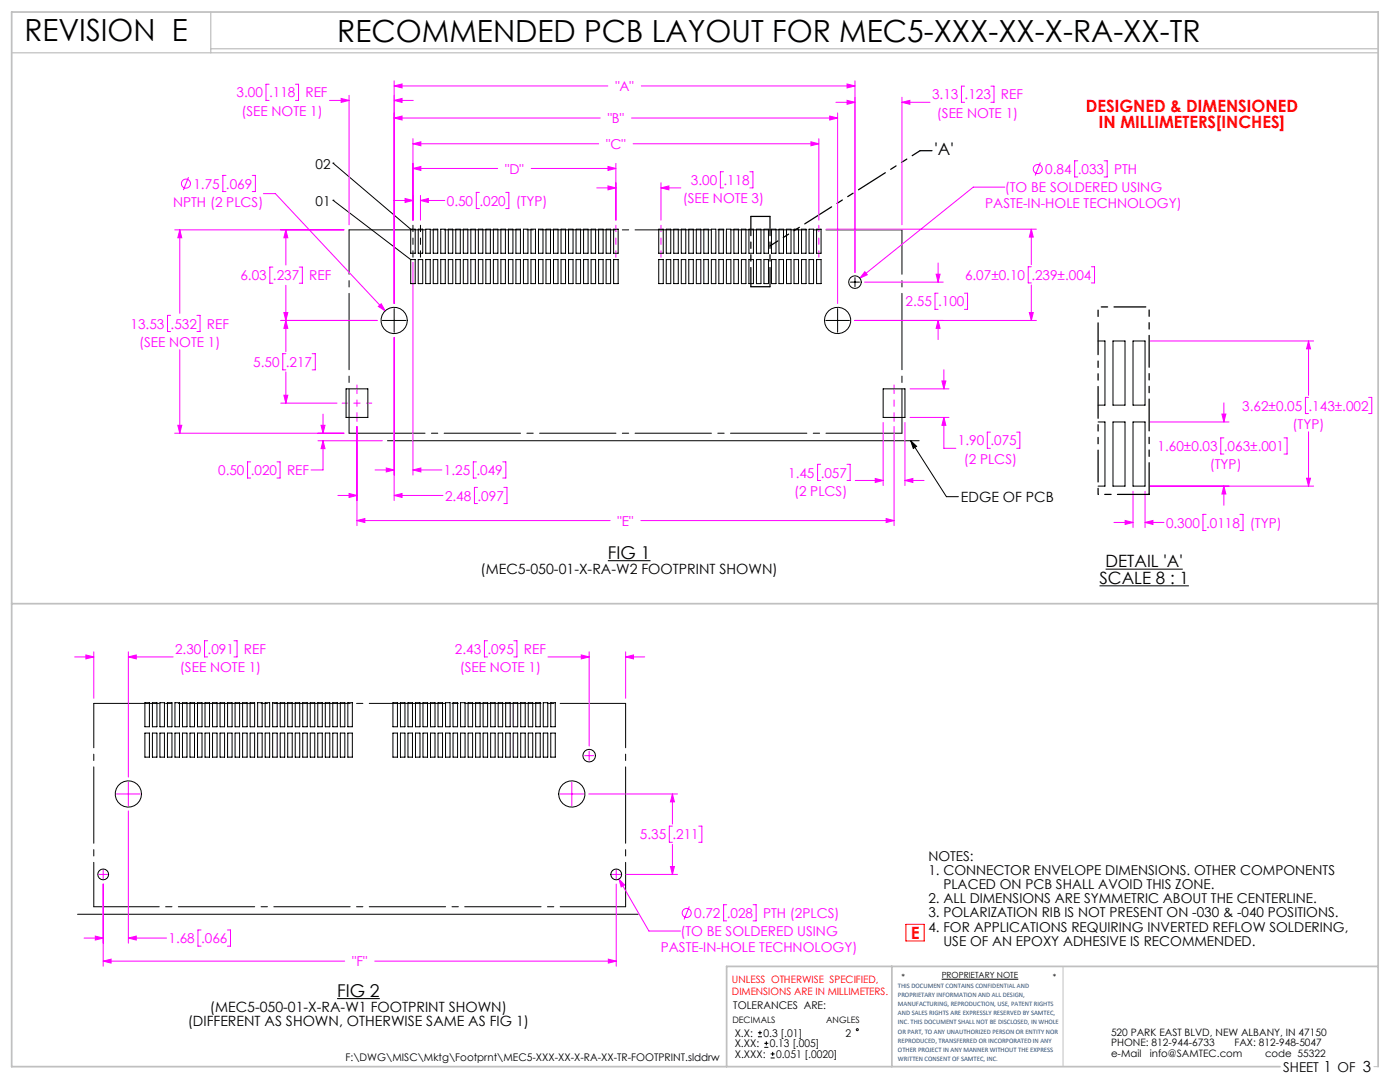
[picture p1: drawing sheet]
<svg xmlns="http://www.w3.org/2000/svg" width="279mm" height="216mm" viewBox="0 0 279 216" stroke-linecap="round" stroke-linejoin="round" font-family="sans-serif">
<g fill="none" stroke="#000" stroke-width=".2">
<path d="M66.5 40h.1M66.5 32.5h.1M66.5 40l15.5 11.8M66.5 32.5l15.5 13.2M169.7 56.3h1.8M170.6 55.4v1.8M76.3 63.9h4.7M78.7 61.6v4.7M164.8 63.9h4.7M167.2 61.6v4.7M77.3 87.9h106.1M181.8 87.9l1.1 1.2-.6 .4z"/>
<path d="M181.8 87.9l7.1 11.2h2.4M219.4 116.9h17.9M220.6 113.6h15.4M15.5 182.4h111.9M187.9 195.4h15.3"/>
</g>
<path d="M212.2 192.8v20M274.2 212.8h.8" fill="none" stroke="#c0c0c0" stroke-width=".2"/>
<path d="M2.3 10.5h272.7M42.1 2.4v8.1M42.1 9.7h232.9" fill="none" stroke="#c0c0c0" stroke-width=".25"/>
<path d="M2.3 120.5h272.7M178 192.8v20M275 192.8h-130v20M255.5 212.8h-253.2v-210.4h272.7v210.4" fill="none" stroke="#c0c0c0" stroke-width=".35"/>
<g fill="none" stroke="#f0f" stroke-width=".2">
<path d="M53.7 16.8h-.6v3.2h.6M59 16.8h.6v3.2h-.6M68.1 19.6l1.6 .4-1.6 .4zM69.7 19v25.9M78.7 17.2l1.5-.4v.7zM78.7 16.1v44.5M78.7 17.2h42.6M128 17.2h42.6M169.1 16.8l1.5 .4-1.5 .3zM170.6 16.1v38.3M180 19.4v25.5M192.5 17.2h-.6v3.2h.6"/>
<path d="M197.8 17.2h.6v3.2h-.6M37.6 35.4l-1 2.5M45.1 35h-.6v3.2h.6M50.3 35h.7v3.2h-.7M52.6 38.6h2.4l21.9 23.4M65.8 20h3.9M78.7 23.6l1.5-.4v.7zM78.7 23.6h41.1M78.7 20h3.8M78.7 20l1.5-.4v.8zM80.8 39.6l1.6 .4-1.6 .4zM82.4 33.6l1.6-.4v.8z"/>
<path d="M82.4 28.7l1.6-.4v.8zM82.4 27.7v16.2M82.4 33.6h16.9M82.4 28.7h37.1M83.9 39v4.9M95.7 38.4h-.6v3.2h.6M100.9 38.4h.6v3.2h-.6M106 33.6h16.9M119.1 37.5h3.8M121.3 33.2l1.6 .4-1.6 .4zM121.3 37.1l1.6 .4-1.6 .4zM122.9 32.6v11.3"/>
<path d="M126 23.6h41.2M126.4 28.7h37M131.9 37.5l1.6-.4v.8zM131.9 37.5h4M131.9 36.5v7.4M144.4 34.3h-.6v3.2h.6M149.6 34.3h.7v3.2h-.7M161.8 28.3l1.6 .4-1.6 .4zM163.4 27.7v16.2M165.6 23.2l1.6 .4-1.6 .3zM166.8 20.4h3.8M167.2 22.5v38.1"/>
<path d="M169.1 20l1.5 .4-1.5 .4zM180 20.4l1.6-.4v.8zM180 20.4h5.6M200.5 37.3h-6.3l-22.6 18.2M207.6 32.4l-1 2.6M215.1 32.1h-.6v3.2h.6M220.3 32.1h.7v3.2h-.7M34.9 45.9h33.7M35.9 45.9v16.6M35.9 45.9l.4 1.5h-.8zM54.5 53.3h-.7v3.2h.7M57 45.9v7"/>
<path d="M57 56.9v13.3M57 45.9l.4 1.5h-.7zM59.7 53.3h.6v3.2h-.6M78.6 40h3.8M82.4 52.3v42.5M83.9 40l1.6-.4v.8zM83.9 40h4.9M164.9 45.7h41.9M172.5 56.3h15.7M172.6 54.2l.5 .6-1.5 .7zM186.8 54.7h.8l-.4 1.6zM187.2 58.5h-.6v3.2h.6"/>
<path d="M187.2 52.5v3.8M192.5 58.5h.6v3.2h-.6M205.8 45.7l.4 1.6h-.8zM205.8 53.2h-.6v3.3h.6M205.8 45.7v7.1M205.8 56.9v7M217.8 53.2h.6v3.3h-.6M34.1 62.9h-.7v3.3h.7M35.9 69.8v16.6M39.3 62.9h.6v3.3h-.6M56.7 78.9h.7l-.4 1.5zM56.7 62.4h.7l-.4 1.5z"/>
<path d="M57 63.9l.4 1.6h-.7zM57 74.2v6.2M57 70.6h-.6v3.2h.6M62.3 70.6h.6v3.2h-.6M75.3 63.9h-19.3M75.5 61.1l.6-.5 .8 1.4zM78.7 67.3v32.6M170.5 63.9h36.3M181.6 77.6h7.8M187.2 63.9l.4 1.6h-.8zM187.2 63.9v3.9M188 76h.8l-.4 1.6z"/>
<path d="M188.4 73.8v3.8M205.4 62.4h.8l-.4 1.5zM229.5 68h32.7M261.1 68l.4 1.6h-.7zM261.1 79.3h-.6v3.2h.6M261.1 68v10.9M273.1 79.3h.7v3.2h-.7M34.9 86.4h33.7M35.5 84.9h.8l-.4 1.5zM50 92.2h-.6v3.2h.6M55.3 92.2h.6v3.2h-.6M56 80.4h11.3"/>
<path d="M63.5 87.9h12.8M64.1 84.9h.8l-.4 1.5zM64.5 87.9v5.9h-2.4M64.5 82.6v3.8M64.5 87.9l.4 1.6h-.8zM67.4 98.9h3.8M69.7 98.5l1.5 .4-1.5 .4zM71.2 85.1v19.8M74.9 93.8h3.8M77.1 93.4l1.6 .4-1.6 .4zM78.7 98.9l1.5-.4v.8zM78.7 98.9h9.7"/>
<path d="M82.4 93.8l1.6-.4v.8zM82.4 93.8h5.8M95.1 92.2h-.6v3.2h.6M95.3 97.3h-.6v3.2h.6M100.3 92.2h.7v3.2h-.7M100.6 97.3h.6v3.2h-.6M163.8 92.6h-.6v3.3h.6M169 92.6h.7v3.3h-.7M170.7 95.9h5.6M174.7 95.5l1.6 .4-1.6 .4zM176.3 84.3v12.6M178.4 85.1v19.8"/>
<path d="M180.6 95.9l1.6-.4v.8zM180.6 95.9h3.8M180.6 84.3v12.6M181.6 83.3h7.8M188.4 83.3l.4 1.6h-.8zM188.4 83.3v6.2h2.4M197.7 86.2h-.7v3.3h.7M202.9 86.2h.6v3.3h-.6M226.1 98v7.3M228.5 98v7.3M229.5 97h32.7M229.5 84.2h15.8"/>
<path d="M243.9 82.6h.7l-.3 1.6zM244.3 97l.3 1.6h-.7zM244.3 87.4h-.7v3.2h.7M244.3 80.4v3.8M244.3 97v3.8M256.2 87.4h.7v3.2h-.7M260.8 95.4h.7l-.4 1.6zM261.1 86.2v10.8M71.2 103.9l1.6-.4v.8zM71.2 103.9h50.6M127.9 103.9h50.5M176.9 103.5l1.5 .4-1.5 .4z"/>
<path d="M222.3 104.2h3.8M224.5 103.9l1.6 .3-1.6 .4zM228.5 104.2l1.6-.3v.7zM228.5 104.2h3.8M240.7 102.6h-.6v3.3h.6M247.5 102.6h.6v3.3h-.6M14.9 131.1h3.8M17.1 130.7l1.6 .4-1.6 .4zM18.7 130.1v9.2M25.6 130.1v25M25.6 131.1h8.9M25.6 131.1l1.6-.4v.8z"/>
<path d="M41.4 127.9h-.6v3.2h.6M46.7 127.9h.6v3.2h-.6M97.3 127.9h-.6v3.2h.6M102.5 127.9h.7v3.2h-.7M109.4 131.1h8.2M116 130.7l1.6 .4-1.6 .4zM117.6 130.1v18.8M124.9 131.1h3.8M124.9 130.1v9.2M124.9 131.1l1.5-.4v.8zM23.3 158.4h4.7M25.6 156.1v4.7"/>
<path d="M111.8 158.4h4.7M114.1 156.1v4.7M116.7 150.8h1.8M117.5 158.4h17.7M117.6 149.9v1.8M134.2 158.4l.4 1.6h-.8zM134.2 158.4v6M19.7 174.5h1.8M20.6 176.4v16.4M20.6 173.6v1.8M25.6 161.8v26.4M122.1 174.5h1.8"/>
<path d="M123 173.6v1.8M123 176.4v16.4M123.5 175.4l1.2 1.2-.7 .4zM123.5 175.4l6 10.4h6.3M124.9 174.5h10.3M133.8 172.9h.8l-.4 1.6zM134.2 164.8h-.6v3.3h.6M134.2 168.5v6M139.5 164.8h.6v3.3h-.6M16.8 187.2h3.8M19 186.8l1.6 .4-1.6 .4zM20.6 191.8l1.6-.4v.8z"/>
<path d="M20.6 191.8h48.2M25.6 187.2l1.6-.4v.8zM25.6 187.2h7.6M40.1 185.6h-.6v3.2h.6M45.4 185.6h.6v3.2h-.6M74.8 191.8h48.2M121.4 191.4l1.6 .4-1.6 .4zM137.6 180.9l-1.1 2.6M145 180.5h-.6v3.3h.6M150.3 180.5h.6v3.3h-.6"/>
<circle cx="37.1" cy="36.6" r=".9"/>
<circle cx="207.1" cy="33.7" r=".9"/>
<circle cx="137" cy="182.2" r=".9"/>
</g>
<path d="M121.3 111.9h8.5M67.3 199.3h8.5" fill="none" stroke="#000" stroke-width=".21"/>
<path d="M82.4 51.3v-6.4M83.9 51.3v-6.4" fill="none" stroke="#000" stroke-width=".2" stroke-dasharray="15.2 1.3 1.3 1.3" stroke-dashoffset="14"/>
<path d="M149.8 43.2v14M153.7 43.2v14" fill="none" stroke="#000" stroke-width=".25" stroke-dasharray="6.3 1.3 1.3 1.3 1.3 1.3" stroke-dashoffset="2.5"/>
<path d="M186 30.1h-2.4M149.8 57.2h3.9M149.8 43.2h3.9" fill="none" stroke="#000" stroke-width=".25" stroke-dasharray="6.3 1.3 1.3 1.3 1.3 1.3"/>
<path d="M183.6 30.1l-29.9 19" fill="none" stroke="#000" stroke-width=".25" stroke-dasharray="6.3 1.3 1.3 1.3 1.3 1.3" stroke-dashoffset="4.5"/>
<path d="M71.2 84.1v-7.3M178.4 84.1v-7.3" fill="none" stroke="#f0f" stroke-width=".2" stroke-dasharray="15.2 1.3 1.3 1.3" stroke-dashoffset="13.5"/>
<path d="M68.3 80.4h5.9" fill="none" stroke="#f0f" stroke-width=".2" stroke-dasharray="15.2 1.3 1.3 1.3" stroke-dashoffset="14.2"/>
<path d="M122.9 51.3v-6.4M131.9 51.3v-6.4M163.4 51.3v-6.4" fill="none" stroke="#f0f" stroke-width=".2" stroke-dasharray="15.2 1.3 1.3 1.3" stroke-dashoffset="14"/>
<path d="M69.7 45.9h110.3M69.7 86.4h110.3" fill="none" stroke="#000" stroke-width=".2" stroke-dasharray="15.2 1.3 1.3 1.3" stroke-dashoffset=".1"/>
<path d="M69.7 45.9v40.5M180 45.9v40.5M18.7 140.4v40.5M124.9 140.4v40.5" fill="none" stroke="#000" stroke-width=".2" stroke-dasharray="15.2 1.3 1.3 1.3" stroke-dashoffset="6.4"/>
<path d="M18.7 140.4h106.2M18.7 180.9h106.2" fill="none" stroke="#000" stroke-width=".2" stroke-dasharray="15.2 1.3 1.3 1.3" stroke-dashoffset="2.2"/>
<path d="M180.8 184.4h3.7v3.4h-3.7z" fill="none" stroke="#f00" stroke-width=".2"/>
<path d="M181.8 87.9l1.1 1.2-.6 .4z" fill="#000"/>
<g fill="#f0f">
<path d="M35.9 45.9l.4 1.5h-.8zM35.5 84.9h.8l-.4 1.5zM56.7 62.4h.7l-.4 1.5zM57 45.9l.4 1.5h-.7zM78.7 20l1.5-.4v.8zM68.1 19.6l1.6 .4-1.6 .4zM169.1 20l1.5 .4-1.5 .4zM180 20.4l1.6-.4v.8zM64.5 87.9l.4 1.6h-.8zM64.1 84.9h.8l-.4 1.5zM25.6 131.1l1.6-.4v.8zM17.1 130.7l1.6 .4-1.6 .4zM116 130.7l1.6 .4-1.6 .4zM124.9 131.1l1.5-.4v.8z"/>
<path d="M82.4 33.6l1.6-.4v.8zM121.3 33.2l1.6 .4-1.6 .4zM78.7 23.6l1.5-.4v.7zM165.6 23.2l1.6 .4-1.6 .3zM71.2 103.9l1.6-.4v.8zM176.9 103.5l1.5 .4-1.5 .4zM56.7 78.9h.7l-.4 1.5zM57 63.9l.4 1.6h-.7zM83.9 40l1.6-.4v.8zM80.8 39.6l1.6 .4-1.6 .4zM78.7 17.2l1.5-.4v.7zM169.1 16.8l1.5 .4-1.5 .3zM75.5 61.1l1.4 .9-.8-1.4zM172.6 54.2l-1 1.3 1.5-.7zM187.2 63.9l.4 1.6h-.8zM186.8 54.7h.8l-.4 1.6zM69.7 98.5l1.5 .4-1.5 .4zM78.7 98.9l1.5-.4v.8zM77.1 93.4l1.6 .4-1.6 .4zM82.4 93.8l1.6-.4v.8zM188.4 83.3l.4 1.6h-.8zM188 76h.8l-.4 1.6zM174.7 95.5l1.6 .4-1.6 .4zM180.6 95.9l1.6-.4v.8zM205.8 45.7l.4 1.6h-.8zM205.4 62.4h.8l-.4 1.5zM121.3 37.1l1.6 .4-1.6 .4zM131.9 37.5l1.6-.4v.8zM161.8 28.3l1.6 .4-1.6 .4zM82.4 28.7l1.6-.4v.8zM261.1 68l.4 1.6h-.7zM260.8 95.4h.7l-.4 1.6zM243.9 82.6h.7l-.3 1.6zM244.3 97l.3 1.6h-.7zM228.5 104.2l1.6-.3v.7zM224.5 103.9l1.6 .3-1.6 .4zM20.6 191.8l1.6-.4v.8zM121.4 191.4l1.6 .4-1.6 .4zM123.5 175.4l.5 1.6 .7-.4zM19 186.8l1.6 .4-1.6 .4zM25.6 187.2l1.6-.4v.8zM133.8 172.9h.8l-.4 1.6zM134.2 158.4l.4 1.6h-.8z"/>
</g>
<g fill="none" stroke="#000" stroke-width=".2">
<path d="M82 45.7h.9v4.8h-.9zM82 51.8h.9v4.8h-.9zM83.5 45.7h.9v4.8h-.9zM83.5 51.8h.9v4.8h-.9zM85 45.7h.9v4.8h-.9zM85 51.8h.9v4.8h-.9zM86.5 45.7h.9v4.8h-.9zM86.5 51.8h.9v4.8h-.9zM88 45.7h.9v4.8h-.9zM88 51.8h.9v4.8h-.9zM89.5 45.7h.9v4.8h-.9zM89.5 51.8h.9v4.8h-.9z"/>
<path d="M91 45.7h.9v4.8h-.9zM91 51.8h.9v4.8h-.9zM92.5 45.7h.9v4.8h-.9zM92.5 51.8h.9v4.8h-.9zM94 45.7h.9v4.8h-.9zM94 51.8h.9v4.8h-.9zM95.5 45.7h.9v4.8h-.9zM95.5 51.8h.9v4.8h-.9zM97 45.7h.9v4.8h-.9zM97 51.8h.9v4.8h-.9zM98.5 45.7h.9v4.8h-.9zM98.5 51.8h.9v4.8h-.9z"/>
<path d="M100 45.7h.9v4.8h-.9zM100 51.8h.9v4.8h-.9zM101.5 45.7h.9v4.8h-.9zM101.5 51.8h.9v4.8h-.9zM103 45.7h.9v4.8h-.9zM103 51.8h.9v4.8h-.9zM104.5 45.7h.9v4.8h-.9zM104.5 51.8h.9v4.8h-.9zM106 45.7h.9v4.8h-.9zM106 51.8h.9v4.8h-.9zM107.5 45.7h.9v4.8h-.9zM107.5 51.8h.9v4.8h-.9z"/>
<path d="M109 45.7h.9v4.8h-.9zM109 51.8h.9v4.8h-.9zM110.5 45.7h.9v4.8h-.9zM110.5 51.8h.9v4.8h-.9zM112 45.7h.9v4.8h-.9zM112 51.8h.9v4.8h-.9zM113.5 45.7h.9v4.8h-.9zM113.5 51.8h.9v4.8h-.9zM115 45.7h.9v4.8h-.9zM115 51.8h.9v4.8h-.9zM116.5 45.7h.9v4.8h-.9zM116.5 51.8h.9v4.8h-.9z"/>
<path d="M118 45.7h.9v4.8h-.9zM118 51.8h.9v4.8h-.9zM119.5 45.7h.9v4.8h-.9zM119.5 51.8h.9v4.8h-.9zM121 45.7h.9v4.8h-.9zM121 51.8h.9v4.8h-.9zM122.5 45.7h.9v4.8h-.9zM122.5 51.8h.9v4.8h-.9zM131.5 45.7h.9v4.8h-.9zM131.5 51.8h.9v4.8h-.9zM133 45.7h.9v4.8h-.9zM133 51.8h.9v4.8h-.9z"/>
<path d="M134.5 45.7h.9v4.8h-.9zM134.5 51.8h.9v4.8h-.9zM136 45.7h.9v4.8h-.9zM136 51.8h.9v4.8h-.9zM137.5 45.7h.9v4.8h-.9zM137.5 51.8h.9v4.8h-.9zM139 45.7h.9v4.8h-.9zM139 51.8h.9v4.8h-.9zM140.5 45.7h.9v4.8h-.9zM140.5 51.8h.9v4.8h-.9zM142 45.7h.9v4.8h-.9zM142 51.8h.9v4.8h-.9z"/>
<path d="M143.5 45.7h.9v4.8h-.9zM143.5 51.8h.9v4.8h-.9zM145 45.7h.9v4.8h-.9zM145 51.8h.9v4.8h-.9zM146.5 45.7h.9v4.8h-.9zM146.5 51.8h.9v4.8h-.9zM148 45.7h.9v4.8h-.9zM148 51.8h.9v4.8h-.9zM149.5 45.7h.9v4.8h-.9zM149.5 51.8h.9v4.8h-.9zM151 45.7h.9v4.8h-.9zM151 51.8h.9v4.8h-.9z"/>
<path d="M152.5 45.7h.9v4.8h-.9zM152.5 51.8h.9v4.8h-.9zM154 45.7h.9v4.8h-.9zM154 51.8h.9v4.8h-.9zM155.5 45.7h.9v4.8h-.9zM155.5 51.8h.9v4.8h-.9zM157 45.7h.9v4.8h-.9zM157 51.8h.9v4.8h-.9zM158.5 45.7h.9v4.8h-.9zM158.5 51.8h.9v4.8h-.9zM160 45.7h.9v4.8h-.9zM160 51.8h.9v4.8h-.9z"/>
<path d="M161.5 45.7h.9v4.8h-.9zM161.5 51.8h.9v4.8h-.9zM163 45.7h.9v4.8h-.9zM163 51.8h.9v4.8h-.9zM69.1 77.6h4.3v5.7h-4.3zM176.3 77.6h4.3v5.7h-4.3zM219.1 68h1.4v12.8h-1.4M222.1 68h2.4v12.8h-2.4zM226.1 68h2.4v12.8h-2.4zM219.1 84.2h1.4v12.8h-1.4M222.1 84.2h2.4v12.8h-2.4zM226.1 84.2h2.4v12.8h-2.4z"/>
<path d="M28.9 146.3h.9v4.8h-.9zM28.9 140.2h.9v4.8h-.9zM30.4 146.3h.9v4.8h-.9zM30.4 140.2h.9v4.8h-.9zM31.9 146.3h.9v4.8h-.9zM31.9 140.2h.9v4.8h-.9zM33.4 146.3h.9v4.8h-.9zM33.4 140.2h.9v4.8h-.9zM34.9 146.3h.9v4.8h-.9zM34.9 140.2h.9v4.8h-.9zM36.4 146.3h.9v4.8h-.9zM36.4 140.2h.9v4.8h-.9z"/>
<path d="M37.9 146.3h.9v4.8h-.9zM37.9 140.2h.9v4.8h-.9zM39.4 146.3h.9v4.8h-.9zM39.4 140.2h.9v4.8h-.9zM40.9 146.3h.9v4.8h-.9zM40.9 140.2h.9v4.8h-.9zM42.4 146.3h.9v4.8h-.9zM42.4 140.2h.9v4.8h-.9zM43.9 146.3h.9v4.8h-.9zM43.9 140.2h.9v4.8h-.9zM45.4 146.3h.9v4.8h-.9zM45.4 140.2h.9v4.8h-.9z"/>
<path d="M46.9 146.3h.9v4.8h-.9zM46.9 140.2h.9v4.8h-.9zM48.4 146.3h.9v4.8h-.9zM48.4 140.2h.9v4.8h-.9zM49.9 146.3h.9v4.8h-.9zM49.9 140.2h.9v4.8h-.9zM51.4 146.3h.9v4.8h-.9zM51.4 140.2h.9v4.8h-.9zM52.9 146.3h.9v4.8h-.9zM52.9 140.2h.9v4.8h-.9zM54.4 146.3h.9v4.8h-.9zM54.4 140.2h.9v4.8h-.9z"/>
<path d="M55.9 146.3h.9v4.8h-.9zM55.9 140.2h.9v4.8h-.9zM57.4 146.3h.9v4.8h-.9zM57.4 140.2h.9v4.8h-.9zM58.9 146.3h.9v4.8h-.9zM58.9 140.2h.9v4.8h-.9zM60.4 146.3h.9v4.8h-.9zM60.4 140.2h.9v4.8h-.9zM61.9 146.3h.9v4.8h-.9zM61.9 140.2h.9v4.8h-.9zM63.4 146.3h.9v4.8h-.9zM63.4 140.2h.9v4.8h-.9z"/>
<path d="M64.9 146.3h.9v4.8h-.9zM64.9 140.2h.9v4.8h-.9zM66.4 146.3h.9v4.8h-.9zM66.4 140.2h.9v4.8h-.9zM67.9 146.3h.9v4.8h-.9zM67.9 140.2h.9v4.8h-.9zM69.4 146.3h.9v4.8h-.9zM69.4 140.2h.9v4.8h-.9zM78.4 146.3h.9v4.8h-.9zM78.4 140.2h.9v4.8h-.9zM79.9 146.3h.9v4.8h-.9zM79.9 140.2h.9v4.8h-.9z"/>
<path d="M81.4 146.3h.9v4.8h-.9zM81.4 140.2h.9v4.8h-.9zM82.9 146.3h.9v4.8h-.9zM82.9 140.2h.9v4.8h-.9zM84.4 146.3h.9v4.8h-.9zM84.4 140.2h.9v4.8h-.9zM85.9 146.3h.9v4.8h-.9zM85.9 140.2h.9v4.8h-.9zM87.4 146.3h.9v4.8h-.9zM87.4 140.2h.9v4.8h-.9zM88.9 146.3h.9v4.8h-.9zM88.9 140.2h.9v4.8h-.9z"/>
<path d="M90.4 146.3h.9v4.8h-.9zM90.4 140.2h.9v4.8h-.9zM91.9 146.3h.9v4.8h-.9zM91.9 140.2h.9v4.8h-.9zM93.4 146.3h.9v4.8h-.9zM93.4 140.2h.9v4.8h-.9zM94.9 146.3h.9v4.8h-.9zM94.9 140.2h.9v4.8h-.9zM96.4 146.3h.9v4.8h-.9zM96.4 140.2h.9v4.8h-.9zM97.9 146.3h.9v4.8h-.9zM97.9 140.2h.9v4.8h-.9z"/>
<path d="M99.4 146.3h.9v4.8h-.9zM99.4 140.2h.9v4.8h-.9zM100.9 146.3h.9v4.8h-.9zM100.9 140.2h.9v4.8h-.9zM102.4 146.3h.9v4.8h-.9zM102.4 140.2h.9v4.8h-.9zM103.9 146.3h.9v4.8h-.9zM103.9 140.2h.9v4.8h-.9zM105.4 146.3h.9v4.8h-.9zM105.4 140.2h.9v4.8h-.9zM106.9 146.3h.9v4.8h-.9zM106.9 140.2h.9v4.8h-.9z"/>
<path d="M108.4 146.3h.9v4.8h-.9zM108.4 140.2h.9v4.8h-.9zM109.9 146.3h.9v4.8h-.9zM109.9 140.2h.9v4.8h-.9zM151.3 206.9h.8M151.3 206.1h.8M151.7 205.7v.8M152.5 209h.8M152.5 208.2h.8M152.9 207.8v.8M153.8 211.1h.8M153.8 210.3h.8"/>
<path d="M154.2 209.9v.8"/>
<circle cx="170.6" cy="56.3" r="1.26"/>
<circle cx="78.7" cy="63.9" r="2.63"/>
<circle cx="167.2" cy="63.9" r="2.62"/>
<circle cx="25.6" cy="158.4" r="2.62"/>
<circle cx="114.1" cy="158.4" r="2.62"/>
<circle cx="117.6" cy="150.8" r="1.26"/>
<circle cx="20.6" cy="174.5" r="1.08"/>
<circle cx="123" cy="174.5" r="1.08"/>
<circle cx="171.1" cy="205.5" r=".2"/>
</g>
<path d="M229.3 98.7v-37.5h-10.2v37.5h10.2" fill="none" stroke="#000" stroke-width=".25" stroke-dasharray="6.3 1.3 1.3 1.3 1.3 1.3"/>
<g font-size="6.1">
<text x="4.9" y="8.2">REVISION E</text>
<text x="67.3" y="8.3">RECOMMENDED PCB LAYOUT FOR MEC5-XXX-XX-X-RA-XX-TR</text>
</g>
<g font-size="3.5">
<text x="121.3" y="111.5">FIG 1</text>
<text x="67.3" y="198.9">FIG 2</text>
</g>
<g font-size="3.4" fill="#f00">
<text x="216.7" y="22.3">DESIGNED &amp; DIMENSIONED</text>
<text x="219.3" y="25.5">IN MILLIMETERS[INCHES]</text>
<text x="181.8" y="187.3">E</text>
</g>
<g font-size="3.4">
<text x="186.5" y="31">'A'</text>
<text x="220.6" y="113.2">DETAIL 'A'</text>
<text x="219.4" y="116.5">SCALE 8 : 1</text>
</g>
<g font-size="2.8">
<text x="191.8" y="100.2">EDGE OF PCB</text>
<text x="95.9" y="114.5">(MEC5-050-01-X-RA-W2 FOOTPRINT SHOWN)</text>
<text x="41.9" y="201.9">(MEC5-050-01-X-RA-W1 FOOTPRINT SHOWN)</text>
<text x="37.5" y="204.7">(DIFFERENT AS SHOWN, OTHERWISE SAME AS FIG 1)</text>
</g>
<g font-size="2.7" fill="#f0f">
<text x="47.2" y="19.4">3.00</text>
<text x="48.2" y="23.1">(SEE NOTE 1)</text>
<text x="53.7" y="19.4">.118</text>
<text x="61" y="19.4">REF</text>
<text x="122.8" y="18.2">&quot;A&quot;</text>
<text x="186" y="19.8">3.13</text>
<text x="187" y="23.5">(SEE NOTE 1)</text>
<text x="192.5" y="19.8">.123</text>
<text x="199.8" y="19.8">REF</text>
<text x="121" y="29.7">&quot;C&quot;</text>
<text x="121.3" y="24.6">&quot;B&quot;</text>
<text x="100.8" y="34.6">&quot;D&quot;</text>
<text x="208.6" y="34.7">0.84</text>
<text x="215.1" y="34.7">.033</text>
<text x="222.3" y="34.7">PTH</text>
<text x="34.6" y="41.3">NPTH (2 PLCS)</text>
<text x="38.6" y="37.6">1.75</text>
<text x="45.1" y="37.6">.069</text>
<text x="89.2" y="41">0.50</text>
<text x="95.7" y="41">.020</text>
<text x="102.9" y="41">(TYP)</text>
<text x="136.3" y="40.5">(SEE NOTE 3)</text>
<text x="137.9" y="36.9">3.00</text>
<text x="144.4" y="36.9">.118</text>
<text x="196.6" y="41.6">PASTE-IN-HOLE TECHNOLOGY)</text>
<text x="200.5" y="38.4">(TO BE SOLDERED USING</text>
<text x="48" y="55.9">6.03</text>
<text x="54.5" y="55.9">.237</text>
<text x="61.7" y="55.9">REF</text>
<text x="192.6" y="55.9">6.07±0.10</text>
<text x="205.8" y="55.9">.239±.004</text>
<text x="26.1" y="65.6">13.53</text>
<text x="34.1" y="65.6">.532</text>
<text x="41.3" y="65.6">REF</text>
<text x="180.7" y="61.1">2.55</text>
<text x="187.2" y="61.1">.100</text>
<text x="27.8" y="69.2">(SEE NOTE 1)</text>
<text x="50.6" y="73.2">5.50</text>
<text x="57" y="73.2">.217</text>
<text x="247.9" y="81.9">3.62±0.05</text>
<text x="261.1" y="81.9">.143±.002</text>
<text x="191.2" y="88.9">1.90</text>
<text x="197.7" y="88.9">.075</text>
<text x="258" y="85.6">(TYP)</text>
<text x="43.5" y="94.8">0.50</text>
<text x="50" y="94.8">.020</text>
<text x="57.3" y="94.8">REF</text>
<text x="88.6" y="94.8">1.25</text>
<text x="95.1" y="94.8">.049</text>
<text x="157.3" y="95.3">1.45</text>
<text x="163.8" y="95.3">.057</text>
<text x="192.3" y="92.5">(2 PLCS)</text>
<text x="231" y="90">1.60±0.03</text>
<text x="241.4" y="93.7">(TYP)</text>
<text x="244.3" y="90">.063±.001</text>
<text x="88.8" y="99.9">2.48</text>
<text x="95.3" y="99.9">.097</text>
<text x="158.5" y="98.9">(2 PLCS)</text>
<text x="123.3" y="104.9">&quot;E&quot;</text>
<text x="232.7" y="105.3">0.300</text>
<text x="240.7" y="105.3">.0118</text>
<text x="249.4" y="105.3">(TYP)</text>
<text x="34.9" y="130.5">2.30</text>
<text x="41.4" y="130.5">.091</text>
<text x="48.7" y="130.5">REF</text>
<text x="90.8" y="130.5">2.43</text>
<text x="97.3" y="130.5">.095</text>
<text x="104.5" y="130.5">REF</text>
<text x="35.9" y="134.1">(SEE NOTE 1)</text>
<text x="91.8" y="134.1">(SEE NOTE 1)</text>
<text x="127.7" y="167.5">5.35</text>
<text x="134.2" y="167.5">.211</text>
<text x="138.5" y="183.2">0.72</text>
<text x="145" y="183.2">.028</text>
<text x="152.3" y="183.2">PTH (2PLCS)</text>
<text x="33.6" y="188.2">1.68</text>
<text x="40.1" y="188.2">.066</text>
<text x="131.9" y="190">PASTE-IN-HOLE TECHNOLOGY)</text>
<text x="135.8" y="186.8">(TO BE SOLDERED USING</text>
<text x="70.3" y="192.8">&quot;F&quot;</text>
</g>
<g font-size="2.7">
<text x="63" y="33.6">02</text>
<text x="63" y="41">01</text>
<text x="185.3" y="171.8">NOTES:</text>
<text x="185.3" y="174.6">1. CONNECTOR ENVELOPE DIMENSIONS. OTHER COMPONENTS</text>
<text x="188.3" y="177.4">PLACED ON PCB SHALL AVOID THIS ZONE.</text>
<text x="185.3" y="180.2">2. ALL DIMENSIONS ARE SYMMETRIC ABOUT THE CENTERLINE.</text>
<text x="185.3" y="183.1">3. POLARIZATION RIB IS NOT PRESENT ON -030 &amp; -040 POSITIONS.</text>
<text x="185.3" y="185.9">4. FOR APPLICATIONS REQUIRING INVERTED REFLOW SOLDERING,</text>
<text x="188.3" y="188.7">USE OF AN EPOXY ADHESIVE IS RECOMMENDED.</text>
<text x="256.1" y="213.9">SHEET 1 OF 3</text>
</g>
<g font-size="2.1">
<text x="146.3" y="201.4">TOLERANCES ARE:</text>
<text x="146.6" y="206.9">X.X:</text>
<text x="146.6" y="209">X.XX:</text>
<text x="152.4" y="206.9">0.3 [.01]</text>
<text x="153.6" y="209">0.13 [.005]</text>
<text x="168.7" y="206.9">2</text>
<text x="69" y="211.7">F:\DWG\MISC\Mktg\Footprnt\MEC5-XXX-XX-X-RA-XX-TR-FOOTPRINT.slddrw</text>
<text x="146.6" y="211.1">X.XXX:</text>
<text x="154.9" y="211.1">0.051 [.0020]</text>
</g>
<g font-size="2" fill="#f00">
<text x="146.1" y="196.1">UNLESS OTHERWISE SPECIFIED,</text>
<text x="146.1" y="198.6">DIMENSIONS ARE IN MILLIMETERS.</text>
</g>
<g font-size="2">
<text x="221.7" y="206.6">520 PARK EAST BLVD, NEW ALBANY, IN 47150</text>
<text x="221.7" y="208.8">PHONE: 812-944-6733</text>
<text x="246.4" y="208.8">FAX: 812-948-5047</text>
<text x="221.7" y="211">e-Mail</text>
<text x="229.5" y="211">info@SAMTEC.com</text>
<text x="252.5" y="211">code 55322</text>
</g>
<g font-size="1.8">
<text x="146.2" y="204.1">DECIMALS</text>
<text x="164.9" y="204.1">ANGLES</text>
</g>
<g font-size="1.7">
<text x="179.9" y="195.6">*</text>
<text x="187.9" y="195.2">PROPRIETARY NOTE</text>
<text x="210.1" y="195.6">*</text>
</g>
<g font-size="1.4" fill="#1f497d">
<text x="179.2" y="197.2">THIS DOCUMENT CONTAINS CONFIDENTIAL AND</text>
<text x="179.2" y="199">PROPRIETARY INFORMATION AND ALL DESIGN,</text>
<text x="179.2" y="200.8">MANUFACTURING, REPRODUCTION, USE, PATENT RIGHTS</text>
<text x="179.2" y="202.6">AND SALES RIGHTS ARE EXPRESSLY RESERVED BY SAMTEC,</text>
<text x="179.2" y="204.4">INC. THIS DOCUMENT SHALL NOT BE DISCLOSED, IN WHOLE</text>
<text x="179.2" y="206.2">OR PART, TO ANY UNAUTHORIZED PERSON OR ENTITY NOR</text>
<text x="179.2" y="208">REPRODUCED, TRANSFERRED OR INCORPORATED IN ANY</text>
<text x="179.2" y="209.8">OTHER PROJECT IN ANY MANNER WITHOUT THE EXPRESS</text>
<text x="179.2" y="211.6">WRITTEN CONSENT OF SAMTEC, INC.</text>
</g>
</svg>
